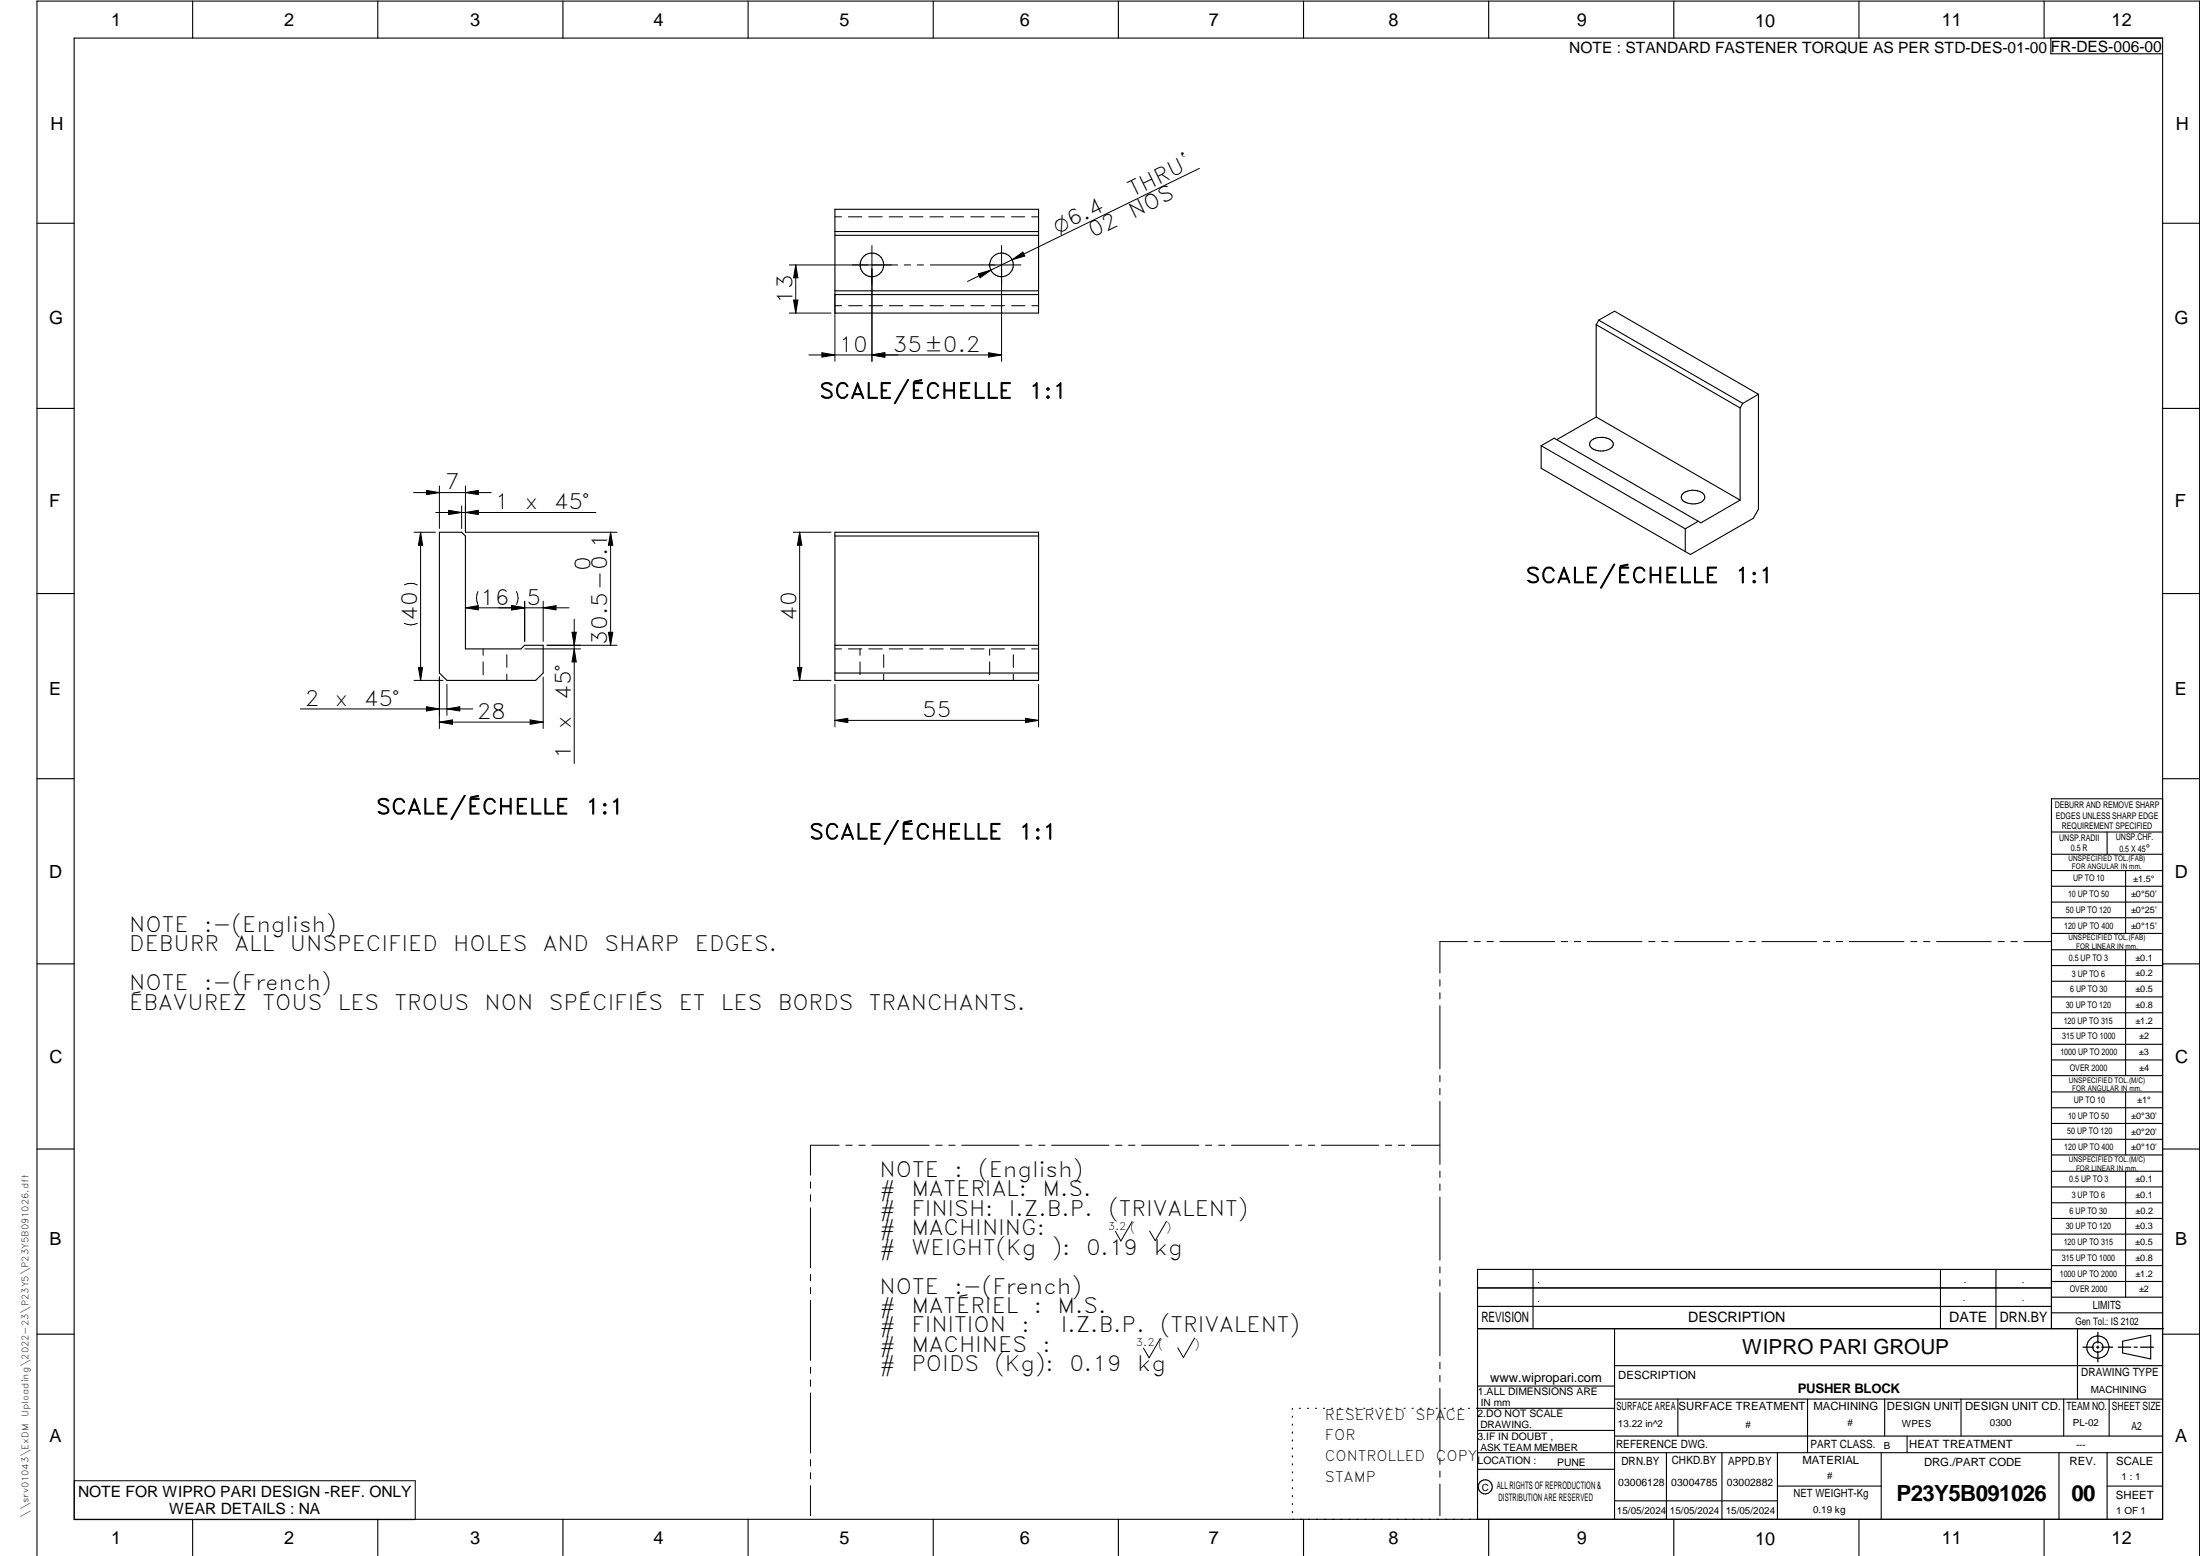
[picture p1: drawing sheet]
<svg xmlns="http://www.w3.org/2000/svg" width="594mm" height="420mm" viewBox="0 0 594 420" stroke-linecap="round" stroke-linejoin="round" font-family="sans-serif">
<g fill="none" stroke="#000" stroke-width=".3">
<path d="M20 10.3h564v400h-564zM52 .3v10M102 .3v10M152 .3v10M202 .3v10M252 .3v10M302 .3v10M352 .3v10M402 .3v10M452 .3v10M502 .3v10M552 .3v10"/>
<path d="M553.8 10.3v4.2h30.2M225.5 56.5h55v28h-55zM10 60.3h10M225.5 79.5h55M225.5 78.5h55M225.5 63.5h55M225.5 62.5h55M584 60.3h10M431 87.7l38.9 22.5M431 87.7v24.9M431.7 86.4l-.7 1.3M431.7 86.4l4.3-2.4 38.8 22.5"/>
<path d="M431.7 86.4l38.9 22.5M10 110.3h10M429.8 118.9a4.3 4.3 0 0 1 5.8 .6 1.82 1.82 0 0 1-1.9 2.1 3.6 3.6 0 0 1-4.4-1.5l.1-.8zM431 112.6l-10.6 6.1M431 112.6l38.9 22.4M469.9 110.2v24.8M470.6 108.9l-.7 1.3M474.8 106.5l-4.2 2.4M474.8 106.5v31l-1.4 2.5-16.9 9.7-40.3-23.3v-6M584 110.3h10M416.2 120.4l38.9 22.4M416.2 120.4l3.5-2.1 38.9 22.5"/>
<path d="M454.5 133.2a4.6 4.6 0 0 1 5.5 .2 1.45 1.45 0 0 1-.9 2.3 4.6 4.6 0 0 1-4.9-.8 1.27 1.27 0 0 1 .3-1.7zM469.9 135l-10.6 6.2-.7-.4M118.7 143.7h6l1 1v30.5h15l1-1h5v7.5l-2.1 2h-23.9l-2-2zM225.5 143.7h55v40h-55zM225.5 144.7h55M455.1 142.8v6.1M458.6 140.8l-3.5 2M10 160.3h10M225.5 174.2h55M584 160.3h10M225.5 181.7h55M10 210.3h10"/>
<path d="M584 215.7h-30v143.1M584 210.3h10M554 224.7h30M554 230.7h30M554 235.1h30M554 239.3h30M569 224.7v6M574 235.1v17M554 243.6h30M554 247.8h30M554 252.1h30M554 256.5h30"/>
<path d="M574 256.5v33.9M10 260.3h10M554 260.7h30M554 265h30M554 269.2h30M554 273.5h30M554 277.7h30M584 260.3h10M554 282h30M554 286.2h30M554 290.4h30M554 294.9h30"/>
<path d="M554 299.1h30M574 294.9v17M10 310.3h10M554 303.4h30M554 307.6h30M554 311.9h30M554 316.3h30M574 316.3v34M584 310.3h10M554 320.5h30M554 324.8h30M554 329h30"/>
<path d="M554 333.2h30M554 337.5h30M399 358.8h185.2M399 352.8h155M399 347.8h155M414 342.8v16M436 358.8v51.5M524 342.8v16M539 342.8v16M554 341.8h30M554 346h30M554 350.3h30"/>
<path d="M554 354.5h30M554 342.8h-155v67.5M561 358.8v19M10 360.3h10M399 374.3h37M436 377.8h148M453.1 377.8v10M488.1 377.8v14.5M508.9 377.8v10M529.5 377.8v10M557.3 377.8v10M569.5 377.8v10"/>
<path d="M573.2 362.2l7.6-1.6v6.3l-7.6-1.6zM584 368.8h-148M584 360.3h10M349 380.3v.3M349 382.4v.3M349 384.6v.3M349 386.7v.3M349 388.8v.3M349 391v.3M349 393.1v.3M349 395.3v.3M349 397.4v.3"/>
<path d="M349 399.5v.3M350.9 380.3h.2M353.1 380.3h.2M355.2 380.3h.3M357.4 380.3h.3M359.6 380.3h.3M361.7 380.3h.3M363.9 380.3h.3M366.1 380.3h.3M368.3 380.3h.2M370.4 380.3h.3M372.6 380.3h.3"/>
<path d="M374.8 380.3h.3M376.9 380.3h.4M379.1 380.3h.3M381.3 380.3h.3M383.4 380.3h.4M385.6 380.3h.3M387.8 380.3h.3M390 380.3h.3M392.2 380.3h.3M394.3 380.3h.3M396.5 380.3h.3M398.7 380.3h37.3"/>
<path d="M399 396.7h37M399 392.3h185M399 386.2h37M436 387.8h148M450 392.3v18M465 392.3v18M480 392.3v18M508 392.3v18M515 387.8v4.5M556 392.3v18M569 392.3v18M52 410.3v9.7"/>
<path d="M102 410.3v9.7M152 410.3v9.7M202 410.3v9.7M252 410.3v9.7M302 410.3v9.7M349 401.7v.3M349 403.8v.4M349 406v.3M349 408.1v.3M352 410.3v9.7M402 410.3v9.7M436 405.3h44"/>
<path d="M452 410.3v9.7M480 401.3h28M502 410.3v9.7M552 410.3v9.7M569 401.3h15M10 420v-419.7h584v419.7"/>
<circle cx="235.4" cy="71.5" r="3.2"/>
<circle cx="270.4" cy="71.5" r="3.2"/>
<circle cx="566.5" cy="363.7" r="1.39"/>
<circle cx="566.5" cy="363.8" r="3"/>
<circle cx="401.1" cy="401.5" r="1.9"/>
</g>
<g fill="none" stroke="#000" stroke-width=".27">
<path d="M225.5 58.5h1.7M229.1 58.5h3.6M234.6 58.5h3.6M240.1 58.5h3.6M245.6 58.5h3.7M251.1 58.5h3.6M256.6 58.5h3.6M262.1 58.5h3.6M267.6 58.5h3.6M273.1 58.5h3.6M278.6 58.5h1.9M323.9 45.5l-62.6 30.5"/>
<path d="M213.1 71.5h29.3M214.9 71.5v13M214.9 71.5l.6 3.5h-1.2zM225.5 79.6v18M235.5 66.3v31.3M244.2 71.5h1.7M247.7 71.5h1.7M251.2 71.5h24.5M264.2 74l3.4-1.1-2.9 2.1zM270.5 66.3v31.3M273.3 70.1l2.9-2 .5 1zM213.1 84.5h11.3"/>
<path d="M214.3 81h1.2l-.6 3.5zM218.4 95.8h52.1M221.9 95.2l3.6 .6-3.6 .6zM225.5 82.5h1.8M229.1 82.5h3.7M234.6 82.5h3.7M235.5 95.8l3.4-.6v1.2zM240.2 82.5h3.6M245.7 82.5h3.6M251.2 82.5h3.6M256.7 82.5h3.6M262.2 82.5h3.6"/>
<path d="M266.9 95.2l3.6 .6-3.6 .6zM267.7 82.5h3.6M273.2 82.5h3.6M278.6 82.5h1.9M111.7 133h21M115.2 132.4l3.5 .6-3.5 .6zM117.7 138.4h43.2M118.7 131.2v11.5M121.2 137.8l3.5 .6-3.5 .5zM124.7 136.6v6.1M125.7 133l3.5-.6v1.2zM125.7 131.2v12.5"/>
<path d="M125.7 138.4l3.5-.6v1.1zM109.2 157.9a3.9 3.9 0 0 1 3.5 0M111.8 143.7h5.8M113.6 143.7l.5 3.5h-1.1zM113.6 143.7v40M125.7 143.7h40.9M129.1 159.7a4.2 4.2 0 0 0 0 3.5M139.5 159.7a3.9 3.9 0 0 1 0 3.5M164.9 143.7l.6 3.5h-1.2zM164.9 143.7v30.5M214.2 143.7h10.2M215.9 143.7v40"/>
<path d="M215.9 143.7l.6 3.5h-1.2zM109.2 168.3a3.9 3.9 0 0 0 3.5 0M125.7 164.1h28M125.7 164.1l3.5-.6v1.2zM130.5 175.2v1.8M130.5 178.7v3.5M136.9 176.8v3.4M138.2 163.5l3.5 .6-3.5 .6zM141.7 162.3v10.9M141.7 175.2h15.1M146.7 164.1l3.4-.6v1.2zM146.7 162.3v10.9"/>
<path d="M147.7 174.2h18.9M154.5 170.7h1.1l-.5 3.5zM155.1 167.2v39M155.1 175.2l.5 3.5h-1.1zM164.3 170.7h1.2l-.6 3.5zM225.5 175.2h1.7M229.1 175.2h3.6M232.2 175.2v1.8M232.2 178.7v3.5M234.6 175.2h3.6M238.6 176.8v3.4M240.1 175.2h3.6"/>
<path d="M245.6 175.2h3.7M251.1 175.2h3.6M256.6 175.2h3.6M262.1 175.2h3.6M267.2 175.2v1.8M267.2 178.7v3.5M267.6 175.2h3.6M273.1 175.2h3.6M273.6 176.8v3.4M278.6 175.2h1.9M81.1 191.4h46.6M111.8 183.7h7.8"/>
<path d="M113 180.2h1.1l-.5 3.5zM115.2 190.8l3.5 .6-3.5 .6zM118.7 195l3.5-.6v1.2zM118.7 182.8v13.9M118.7 195h28M120.7 191.4l3.5-.6v1.2zM120.7 184.8v8.4M136.9 182v1.7M143.2 194.4l3.5 .6-3.5 .6zM146.7 182.8v13.9M214.2 183.7h10.2M215.3 180.2h1.2l-.6 3.5z"/>
<path d="M225.5 194.5l3.4-.5v1.1zM225.5 184.8v11.5M225.5 194.5h55M238.6 182v1.7M273.6 182v1.7M276.9 194l3.6 .5-3.6 .6zM280.5 184.8v11.5M396.2 254.3h-7.4v8.5M398.1 254.3h1.6M401.5 254.3h1.8M405 254.3h14.8M421.6 254.3h1.7"/>
<path d="M425.1 254.3h1.7M428.6 254.3h14.8M445.2 254.3h1.7M448.7 254.3h1.7M452.2 254.3h14.8M468.8 254.3h1.7M472.3 254.3h1.7M475.8 254.3h14.8M492.4 254.3h1.7M495.8 254.3h1.8M499.4 254.3h14.7M516 254.3h1.6"/>
<path d="M519.4 254.3h1.8M522.9 254.3h14.8M539.5 254.3h1.7M543 254.3h1.7M546.5 254.3h7.4M388.8 264.5v1.8M388.8 268.1v1.6M388.8 271.6v17M388.8 290.4v1.7M388.8 293.9v1.7M388.8 297.4v17M218.9 319.2v1.6"/>
<path d="M226.6 309.2h-7.7v8.1M228.4 309.2h1.7M231.9 309.2h1.7M235.4 309.2h15.5M252.7 309.2h1.7M256.2 309.2h1.7M259.7 309.2h15.5M277 309.2h1.7M280.5 309.2h1.7M284 309.2h15.5M301.2 309.2h1.8M304.8 309.2h1.7"/>
<path d="M308.3 309.2h15.5M325.5 309.2h1.7M329.1 309.2h1.6M332.6 309.2h15.4M349.8 309.2h1.7M353.3 309.2h1.7M356.8 309.2h15.5M374.1 309.2h1.7M377.6 309.2h1.7M381.1 309.2h7.7M388.8 316.2v1.7M388.8 319.7v1.7"/>
<path d="M218.9 322.6v1.8M218.9 326.1v16.2M305.7 329.9l-3 5.2-1.5-2.6M315 329.8l-3.1 5.2-1.5-2.6M388.8 323.2v17.1M218.9 344.1v1.8M218.9 347.6v1.7M218.9 351.2v16.1M388.8 342.1v1.6M388.8 345.6v1.7M388.8 349v17.1M218.9 369.1v1.7"/>
<path d="M218.9 372.6v1.8M218.9 376.1v16.2M313.3 361.4l-3 5.2-1.5-2.6M322.6 361.3l-3 5.3-1.6-2.7M388.8 367.9v1.7M388.8 371.4v1.7M388.8 374.9v17M20.1 399.8h92v10.5h-92zM218.9 394.1v1.8M218.9 397.6v1.7M388.8 393.7v1.7M388.8 397.2v1.7"/>
<path d="M218.9 401.2v8.1M388.8 400.7v8.6"/>
</g>
<path d="M566.5 359.7v3M562.5 363.8h2.9M566.1 363.8h.7M566.5 363.4v.7M566.5 364.9v2.8M567.6 363.8h2.9M572 363.8h3.4M576.3 363.8h.8M578 363.8h3.5" fill="none" stroke="#000" stroke-width=".34"/>
<g fill="#000">
<path d="M214.9 71.5l.6 3.5h-1.2zM264.2 74l3.4-1.1-2.9 2.1zM273.3 70.1l2.9-2 .5 1zM214.3 81h1.2l-.6 3.5zM221.9 95.2l3.6 .6-3.6 .6zM235.5 95.8l3.4-.6v1.2zM266.9 95.2l3.6 .6-3.6 .6zM115.2 132.4l3.5 .6-3.5 .6zM121.2 137.8l3.5 .6-3.5 .5zM125.7 133l3.5-.6v1.2zM125.7 138.4l3.5-.6v1.1zM113.6 143.7l.5 3.5h-1.1z"/>
<path d="M164.9 143.7l.6 3.5h-1.2zM215.9 143.7l.6 3.5h-1.2zM125.7 164.1l3.5-.6v1.2zM138.2 163.5l3.5 .6-3.5 .6zM146.7 164.1l3.4-.6v1.2zM154.5 170.7h1.1l-.5 3.5zM155.1 175.2l.5 3.5h-1.1zM164.3 170.7h1.2l-.6 3.5zM113 180.2h1.1l-.5 3.5zM115.2 190.8l3.5 .6-3.5 .6zM118.7 195l3.5-.6v1.2zM120.7 191.4l3.5-.6v1.2z"/>
<path d="M143.2 194.4l3.5 .6-3.5 .6zM215.3 180.2h1.2l-.6 3.5zM225.5 194.5l3.4-.5v1.1zM276.9 194l3.6 .5-3.6 .6z"/>
</g>
<g font-size="6">
<text x="512.1" y="405.2">P23Y5B091026</text>
<text x="559.4" y="405.2">00</text>
</g>
<g font-size="5.7">
<text x="305.9" y="53.3" transform="rotate(-26 305.9 53.3)">THRU`</text>
<text x="306" y="59.1" transform="rotate(-26 306 59.1)">NOS</text>
<text x="295.1" y="64.3" transform="rotate(-26 295.1 64.3)">02</text>
<text x="214" y="82" transform="rotate(-90 214 82)">13</text>
<text x="226.5" y="95">10</text>
<text x="241.1" y="95">35±0.2</text>
<text x="221.3" y="107.6">SCALE/ÉCHELLE</text>
<text x="277.8" y="107.6">1:1</text>
<text x="120.2" y="132.1">7</text>
<text x="133.6" y="137.5">1</text>
<text x="141.8" y="137.5">x</text>
<text x="149.6" y="137.5">45°</text>
<text x="159.5" y="154.1" transform="rotate(-90 159.5 154.1)">0</text>
<text x="412" y="157.4">SCALE/ÉCHELLE</text>
<text x="468.5" y="157.4">1:1</text>
<text x="112.7" y="167.7" transform="rotate(-90 112.7 167.7)">40</text>
<text x="129.7" y="163.2">16</text>
<text x="142.2" y="163.2">5</text>
<text x="215" y="167.7" transform="rotate(-90 215 167.7)">40</text>
<text x="164" y="174.1" transform="rotate(-90 164 174.1)">30.5-0.1</text>
<text x="82.3" y="190.5">2</text>
<text x="90.5" y="190.5">x</text>
<text x="98.2" y="190.5">45°</text>
<text x="154.2" y="189" transform="rotate(-90 154.2 189)">45°</text>
<text x="128.7" y="194.1">28</text>
<text x="154.2" y="196.8" transform="rotate(-90 154.2 196.8)">x</text>
<text x="249" y="193.7">55</text>
<text x="154.2" y="204.9" transform="rotate(-90 154.2 204.9)">1</text>
<text x="101.6" y="219.8">SCALE/ÉCHELLE</text>
<text x="158.1" y="219.8">1:1</text>
<text x="218.5" y="226.6">SCALE/ÉCHELLE</text>
<text x="275.1" y="226.6">1:1</text>
<text x="34.9" y="251.7">NOTE</text>
<text x="55.1" y="251.7">:-(English)</text>
<text x="34.9" y="256.9">DEBURR</text>
<text x="63.4" y="256.9">ALL</text>
<text x="78.3" y="256.9">UNSPECIFIED</text>
<text x="122.4" y="256.9">HOLES</text>
<text x="146.6" y="256.9">AND</text>
<text x="163.2" y="256.9">SHARP</text>
<text x="187.6" y="256.9">EDGES.</text>
<text x="34.9" y="267.4">NOTE</text>
<text x="55.1" y="267.4">:-(French)</text>
<text x="34.9" y="272.7">ÉBAVUREZ</text>
<text x="70.9" y="272.7">TOUS</text>
<text x="91.2" y="272.7">LES</text>
<text x="106.5" y="272.7">TROUS</text>
<text x="130.8" y="272.7">NON</text>
<text x="148.2" y="272.7">SPÉCIFIÉS</text>
<text x="183.3" y="272.7">ET</text>
<text x="194.7" y="272.7">LES</text>
<text x="210" y="272.7">BORDS</text>
<text x="234.6" y="272.7">TRANCHANTS.</text>
<text x="237.5" y="317.8">NOTE</text>
<text x="257.7" y="317.8">:</text>
<text x="264.1" y="317.8">(English)</text>
<text x="237.5" y="323">#</text>
<text x="246.1" y="323">MATERIAL:</text>
<text x="281.5" y="323">M.S.</text>
<text x="237.5" y="328.3">#</text>
<text x="246.1" y="328.3">FINISH:</text>
<text x="272.4" y="328.3">I.Z.B.P.</text>
<text x="299.3" y="328.3">(TRIVALENT)</text>
<text x="237.5" y="333.5">#</text>
<text x="246.1" y="333.5">MACHINING:</text>
<text x="237.5" y="338.8">#</text>
<text x="246.1" y="338.8">WEIGHT(Kg</text>
<text x="284" y="338.8">):</text>
<text x="293.3" y="338.8">0.19</text>
<text x="311.6" y="338.8">kg</text>
<text x="237.5" y="349.3">NOTE</text>
<text x="257.7" y="349.3">:-(French)</text>
<text x="237.5" y="354.5">#</text>
<text x="237.5" y="359.8">#</text>
<text x="246.1" y="359.8">FINITION</text>
<text x="246.1" y="354.5">MATÉRIEL</text>
<text x="275.8" y="359.8">:</text>
<text x="279.2" y="354.5">:</text>
<text x="285.6" y="354.5">M.S.</text>
<text x="286.4" y="359.8">I.Z.B.P.</text>
<text x="313.3" y="359.8">(TRIVALENT)</text>
<text x="237.5" y="365">#</text>
<text x="246.1" y="365">MACHINES</text>
<text x="281.5" y="365">:</text>
<text x="237.5" y="370.3">#</text>
<text x="246.1" y="370.3">POIDS</text>
<text x="268.5" y="370.3">(Kg):</text>
<text x="288.8" y="370.3">0.19</text>
<text x="307.1" y="370.3">kg</text>
</g>
<text font-size="5.6" x="470.5" y="365.5">WIPRO PARI GROUP</text>
<text font-size="5.4" x="285.6" y="63.2" transform="rotate(-26 285.6 63.2)">O6.4</text>
<g font-size="4.9">
<text x="30" y="6.9">1</text>
<text x="76.7" y="6.9">2</text>
<text x="127" y="6.9">3</text>
<text x="176.5" y="6.9">4</text>
<text x="226.7" y="6.9">5</text>
<text x="275.4" y="6.9">6</text>
<text x="326.4" y="6.9">7</text>
<text x="375" y="6.9">8</text>
<text x="425.8" y="6.9">9</text>
<text x="473.9" y="7.3">10</text>
<text x="524.3" y="6.9">11</text>
<text x="570.2" y="6.9">12</text>
<text x="13.6" y="35.1">H</text>
<text x="587.6" y="35.1">H</text>
<text x="13.2" y="87.5">G</text>
<text x="587.2" y="87.5">G</text>
<text x="13.2" y="137">F</text>
<text x="587.2" y="137">F</text>
<text x="13.2" y="187.6">E</text>
<text x="587.2" y="187.6">E</text>
<text x="13.2" y="237">D</text>
<text x="587.2" y="237">D</text>
<text x="13.4" y="287.1">C</text>
<text x="587.4" y="287.1">C</text>
<text x="13.4" y="336.2">B</text>
<text x="587.4" y="336.2">B</text>
<text x="13.4" y="389.3">A</text>
<text x="587.4" y="389.3">A</text>
<text x="30" y="416.9">1</text>
<text x="76.7" y="416.9">2</text>
<text x="127" y="416.9">3</text>
<text x="176.5" y="416.9">4</text>
<text x="226.7" y="416.9">5</text>
<text x="275.4" y="416.9">6</text>
<text x="326.4" y="416.9">7</text>
<text x="375" y="416.9">8</text>
<text x="425.8" y="416.9">9</text>
<text x="473.9" y="417.3">10</text>
<text x="524.3" y="416.9">11</text>
<text x="570.2" y="416.9">12</text>
</g>
<g font-size="4.2">
<text x="423.7" y="14.3">NOTE : STANDARD FASTENER TORQUE AS PER STD-DES-01-00</text>
<text x="553.8" y="14">FR-DES-006-00</text>
<text x="21.1" y="404.3">NOTE FOR WIPRO PARI DESIGN -REF. ONLY</text>
<text x="45.7" y="408.8">WEAR DETAILS : NA</text>
</g>
<g font-size="3.9">
<text x="400" y="357.1">REVISION</text>
<text x="455.9" y="357.1">DESCRIPTION</text>
<text x="526.4" y="357.1">DATE</text>
<text x="540" y="357.1">DRN.BY</text>
<text x="357.8" y="383.3">RESERVED</text>
<text x="382.3" y="383.3">SPACE</text>
<text x="357.8" y="388.9">FOR</text>
<text x="357.8" y="394.5">CONTROLLED</text>
<text x="387.8" y="394.5">COPY</text>
<text x="357.8" y="400">STAMP</text>
</g>
<text font-size="3.6" x="485.5" y="376.1">PUSHER BLOCK</text>
<text font-size="3.5" x="402.4" y="373.3">www.wipropari.com</text>
<g font-size="3.1">
<text x="565.1" y="353.5">LIMITS</text>
<text x="562" y="371.7">DRAWING TYPE</text>
<text x="437" y="372.3">DESCRIPTION</text>
<text x="436.5" y="380.8">SURFACE AREA</text>
<text x="453.3" y="380.8">SURFACE TREATMENT</text>
<text x="489.7" y="380.8">MACHINING</text>
<text x="509.5" y="380.8">DESIGN UNIT</text>
<text x="530.6" y="380.8">DESIGN UNIT CD.</text>
<text x="558" y="380.6">TEAM NO.</text>
<text x="570.3" y="380.7">SHEET SIZE</text>
<text x="575.6" y="386.1">A2</text>
<text x="436.4" y="391.1">REFERENCE DWG.</text>
<text x="437.8" y="395.5">DRN.BY</text>
<text x="451.4" y="395.4">CHKD.BY</text>
<text x="466.6" y="395.5">APPD.BY</text>
<text x="486.7" y="395.4">MATERIAL</text>
<text x="488.9" y="390.9">PART CLASS.</text>
<text x="515.6" y="390.9">HEAT TREATMENT</text>
<text x="519.6" y="395.9">DRG./PART CODE</text>
<text x="558.9" y="395.5">REV.</text>
<text x="571.4" y="395.6">SCALE</text>
<text x="484.3" y="404.2">NET WEIGHT-Kg</text>
<text x="571.4" y="404.7">SHEET</text>
</g>
<text font-size="3" x="579.5" y="230.1">°</text>
<g font-size="2.8">
<text x="299.1" y="332.1">3.2 (</text>
<text x="315" y="332.5">)</text>
<text x="560.4" y="357.7">Gen Tol.: IS 2102</text>
<text x="306.7" y="363.6">3.2 (</text>
<text x="322.5" y="364">)</text>
<text x="399.1" y="376.6">1.ALL DIMENSIONS ARE</text>
<text x="399" y="382.7">2.DO NOT SCALE</text>
<text x="399" y="388.7">3.IF IN DOUBT ,</text>
<text x="399" y="395.4">LOCATION :</text>
<text x="420.5" y="396">PUNE</text>
<text x="404.2" y="402">ALL RIGHTS OF REPRODUCTION &amp;</text>
<text x="437" y="401.2">03006128</text>
<text x="451.3" y="401.2">03004785</text>
<text x="466.3" y="401.2">03002882</text>
<text x="404.7" y="405.4">DISTRIBUTION ARE RESERVED</text>
</g>
<g font-size="2.7">
<text x="564.6" y="376.2">MACHINING</text>
<text x="399.9" y="379.7">IN mm</text>
<text x="399.7" y="385.7">DRAWING.</text>
<text x="436.9" y="385.4">13.22 in^2</text>
<text x="471.4" y="385.5">#</text>
<text x="498.9" y="385">#</text>
<text x="513.6" y="385.3">WPES</text>
<text x="537.3" y="385.1">0300</text>
<text x="559.7" y="385.1">PL-02</text>
<text x="399.7" y="391.8">ASK TEAM MEMBER</text>
<text x="508.7" y="391.2">B</text>
<text x="560.6" y="391.1">---</text>
<text x="493.4" y="399.5">#</text>
<text x="572.8" y="399.7">1 : 1</text>
<text x="400.1" y="402.5">C</text>
<text x="436.6" y="408.7">15/05/2024</text>
<text x="450.9" y="408.8">15/05/2024</text>
<text x="466" y="408.9">15/05/2024</text>
<text x="489.6" y="408.5">0.19 kg</text>
<text x="571.4" y="408.7">1 OF 1</text>
</g>
<g font-size="2.5">
<text x="554.9" y="218.3">DEBURR AND REMOVE SHARP</text>
<text x="555.2" y="221">EDGES UNLESS SHARP EDGE</text>
<text x="556.1" y="227.1">UNSP.RADII</text>
<text x="556.8" y="223.8">REQUIREMENT SPECIFIED</text>
<text x="571.4" y="226.9">UNSP.CHF.</text>
<text x="559.2" y="229.9">0.5 R</text>
<text x="572.3" y="230.1">0.5 X 45</text>
<text x="559.8" y="238">UP TO 10</text>
<text x="576.1" y="238.1">±1.5°</text>
<text x="558.5" y="242.2">10 UP TO 50</text>
<text x="575.5" y="242.3">±0°50'</text>
<text x="557.4" y="250.7">120 UP TO 400</text>
<text x="557.9" y="246.5">50 UP TO 120</text>
<text x="575.5" y="250.7">±0°15'</text>
<text x="575.5" y="246.5">±0°25'</text>
<text x="558.7" y="259.4">0.5 UP TO 3</text>
<text x="559.5" y="263.7">3 UP TO 6</text>
<text x="576.6" y="263.6">±0.2</text>
<text x="576.6" y="259.4">±0.1</text>
<text x="559" y="267.9">6 UP TO 30</text>
<text x="576.6" y="267.9">±0.5</text>
<text x="557.8" y="272.2">30 UP TO 120</text>
<text x="576.6" y="272.2">±0.8</text>
<text x="556.9" y="280.7">315 UP TO 1000</text>
<text x="557.3" y="276.4">120 UP TO 315</text>
<text x="576.6" y="276.4">±1.2</text>
<text x="577.7" y="280.7">±2</text>
<text x="556.4" y="284.9">1000 UP TO 2000</text>
<text x="577.6" y="284.9">±3</text>
<text x="558.9" y="289.2">OVER 2000</text>
<text x="577.7" y="289.3">±4</text>
<text x="560" y="297.9">UP TO 10</text>
<text x="577.1" y="297.9">±1°</text>
<text x="558.5" y="302.1">10 UP TO 50</text>
<text x="575.5" y="302.1">±0°30'</text>
<text x="557.4" y="310.6">120 UP TO 400</text>
<text x="558.2" y="306.3">50 UP TO 120</text>
<text x="575.5" y="310.6">±0°10'</text>
<text x="575.5" y="306.4">±0°20'</text>
<text x="558.8" y="319.2">0.5 UP TO 3</text>
<text x="559.4" y="323.4">3 UP TO 6</text>
<text x="576.6" y="319.2">±0.1</text>
<text x="576.6" y="323.5">±0.1</text>
<text x="558.9" y="327.7">6 UP TO 30</text>
<text x="576.7" y="327.7">±0.2</text>
<text x="557.8" y="332">30 UP TO 120</text>
<text x="576.6" y="332">±0.3</text>
<text x="556.8" y="340.5">315 UP TO 1000</text>
<text x="557.3" y="336.3">120 UP TO 315</text>
<text x="576.6" y="336.3">±0.5</text>
<text x="576.6" y="340.5">±0.8</text>
<text x="415.2" y="346.4">.</text>
<text x="530.3" y="346.5">.</text>
<text x="545.9" y="346.4">.</text>
<text x="556.2" y="344.7">1000 UP TO 2000</text>
<text x="576.6" y="344.7">±1.2</text>
<text x="415.2" y="351.5">.</text>
<text x="530" y="351.3">.</text>
<text x="545.9" y="351.4">.</text>
<text x="558.9" y="349">OVER 2000</text>
<text x="577.6" y="349">±2</text>
</g>
<g font-size="2.4">
<text x="7.7" y="382.7" transform="rotate(-90 7.7 382.7)">Uploading\2022-23\P23Y5\P23Y5B091026.dft</text>
<text x="7.7" y="409.8" transform="rotate(-90 7.7 409.8)">\\srv01043\ExDM</text>
</g>
<g font-size="2.1">
<text x="558.5" y="232.4">UNSPECIFIED TOL.(FAB)</text>
<text x="559.5" y="234.7">FOR ANGULAR IN mm.</text>
<text x="558.6" y="253.9">UNSPECIFIED TOL.(FAB)</text>
<text x="560.7" y="256.3">FOR LINEAR IN mm.</text>
<text x="558.7" y="292.3">UNSPECIFIED TOL.(M/C)</text>
<text x="559.6" y="294.7">FOR ANGULAR IN mm.</text>
<text x="558.7" y="313.7">UNSPECIFIED TOL.(M/C)</text>
<text x="560.6" y="316.1">FOR LINEAR IN mm.</text>
</g>
</svg>
